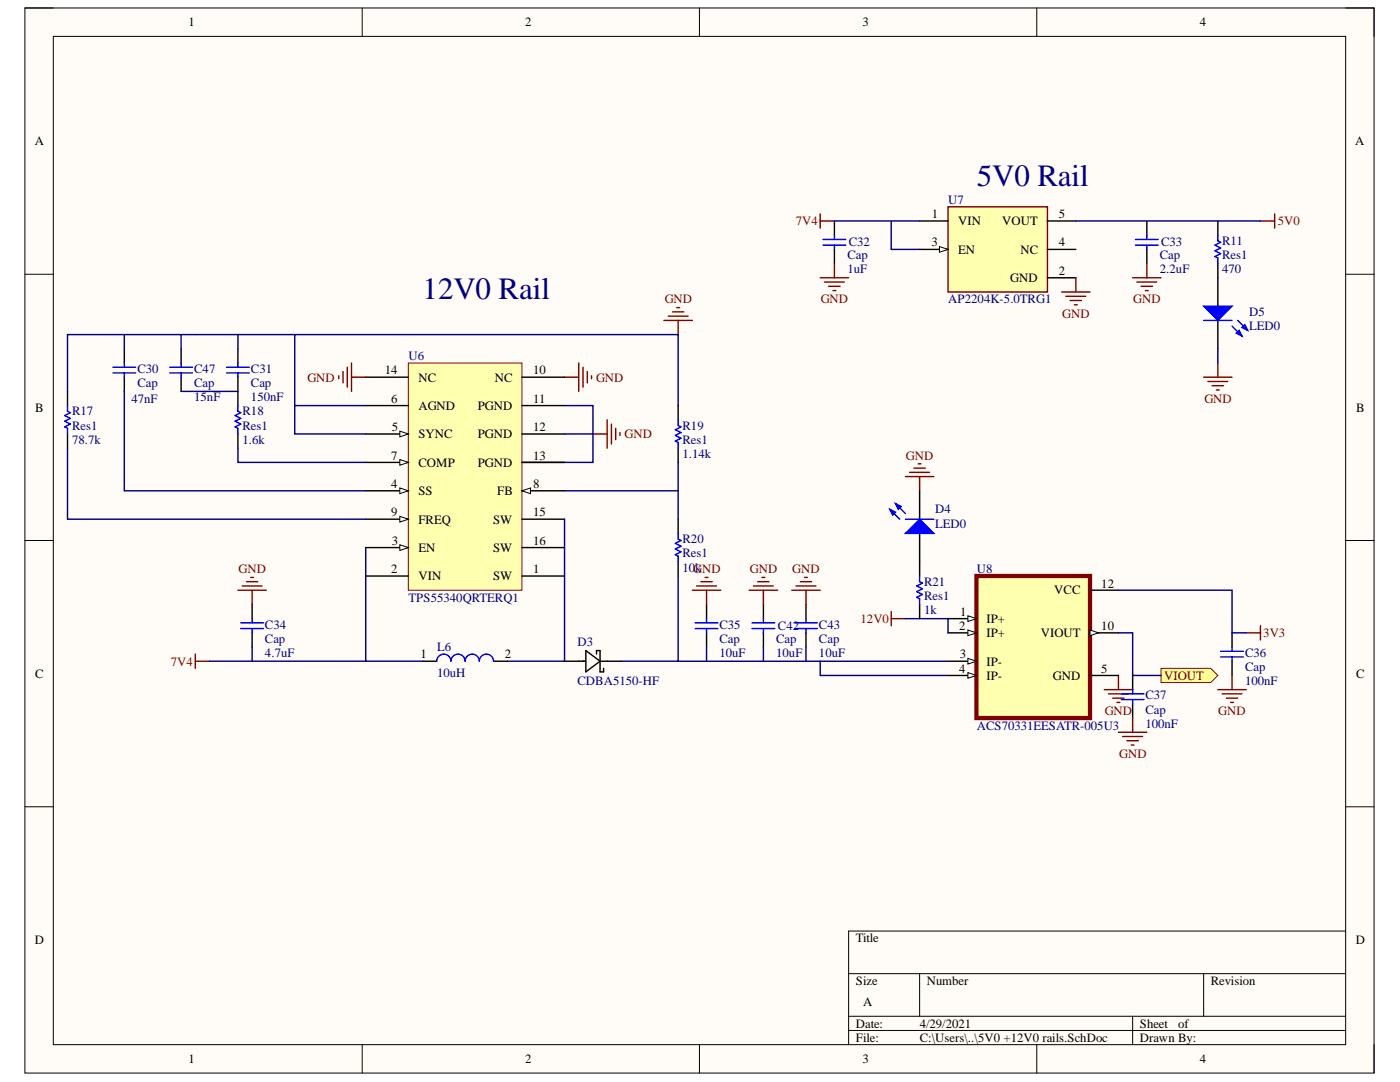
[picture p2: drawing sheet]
<svg xmlns="http://www.w3.org/2000/svg" width="279mm" height="216mm" viewBox="0 0 279 216" stroke-linecap="round" stroke-linejoin="round" font-family="sans-serif">
<path d="M5 1.6h269.2v212.5h-269.2z" fill-rule="evenodd" fill="#fffcf8"/>
<path d="M5 1.6h269.2v212.5h-269.2z" fill="none" stroke="#000" stroke-width=".2"/>
<path d="M10.6 7.3h258v201.2h-258z" fill-rule="evenodd" fill="#fffcf8"/>
<g fill="none" stroke="#000" stroke-width=".2">
<path d="M5 1.6h5.6M10.6 7.3h258v201.2h-258zM72.3 1.6v5.7M139.6 1.6v5.7M206.9 1.6v5.7M268.6 1.6h5.6v5.7M5 54.7h5.6M268.6 54.7h5.6M5 107.8h5.6M268.6 107.8h5.6M5 161h5.6M268.6 161h5.6"/>
<path d="M169.4 194.3h99.2M183.5 194.3v8.5M240.2 194.3v8.5M268.6 185.8h-99.2v22.7M72.3 208.5v5.6M139.6 208.5v5.6M169.4 202.8h99.2M169.4 205.6h99.2M206.9 208.5v5.6M226 202.8v5.7M274.2 208.5v5.6"/>
</g>
<g fill="none" stroke="#800000" stroke-width=".29">
<path d="M67.6 75v.5M68.5 74.1v2.3M69.3 73.3v4M70.2 75.3h2.8M70.2 72.4v5.7M112.7 75.3h2.8M115.5 72.4v5.7M116.4 73.3v4M117.2 74.1v2.3M118.1 75v.5M132.5 63.9h5.7M133.4 63.1h3.9"/>
<path d="M134.2 62.2h2.3M135.1 61.4h.5M135.3 63.9v2.9M118.3 86.6h2.9M121.2 83.8v5.6M122 84.6v4M122.9 85.5v2.2M123.7 86.3v.6M47.5 117.8h5.7M48.3 116.9h4M49.2 116.1h2.2M50 115.2h.6"/>
<path d="M50.3 117.8v2.8M138.2 117.8h5.6M139 116.9h4M139.9 116.1h2.2M140.7 115.2h.6M141 117.8v2.8M39 130.5v2.9M39 131.9h2.8M220.4 137.6h5.6M221.2 138.5h4M222.1 139.3h2.2M223.2 134.8v2.8"/>
<path d="M243 137.6h5.7M243.9 138.5h4M244.7 139.3h2.3M245.9 134.8v2.8M248.7 126.3h2.8M251.5 124.9v2.8M222.9 140.2h.6M223.2 146.1h5.7M224.1 147h3.9M224.9 147.8h2.3M225.8 148.7h.5M226 143.3v2.8"/>
<path d="M245.6 140.2h.6"/>
</g>
<g fill="none" stroke="#000" stroke-width=".29">
<path d="M13.5 78.1v2.8M24.8 69.6v2.8M24.8 75.3v2.8M47.5 69.6v2.8M47.5 75.3v5.6M13.5 86.6v2.8M47.5 86.6v2.8M135.3 80.9v2.9M135.3 89.4v2.9M135.3 103.6v2.8M135.3 112.1v2.8M50.3 120.6v2.8"/>
<path d="M50.3 126.3v2.8M141 120.6v2.8M141 126.3v2.8M226 134.8v2.8M245.9 126.3v2.8M245.9 131.9v2.9M226 140.4v2.9"/>
</g>
<g fill="none" stroke="#00f" stroke-width=".29">
<path d="M22.5 73.3h4.6M22.5 74.4h4.6M24.8 72.4v.9M24.8 74.4v.9M45.2 73.3h4.6M45.2 74.4h4.6M47.5 72.4v.9M47.5 74.4v.9M13.5 80.9v1.2l.5 .2-1.1 .6 1.1 .6-1.1 .6 1.1 .5-1.1 .6 .6 .3v1.1M47.5 80.9v1.2l.5 .2-1.1 .6 1.1 .6-1.1 .6 1.1 .5-1.1 .6 .6 .3v1.1M135.3 83.8v1.1l.6 .3-1.1 .6 1.1 .5-1.1 .6 1.1 .5-1.1 .6 .5 .3v1.1M135.3 106.4v1.2l.6 .2-1.1 .6 1.1 .6-1.1 .6 1.1 .5-1.1 .6 .5 .3v1.1"/>
<path d="M48 124.3h4.6M48 125.4h4.6M50.3 123.4v.9M50.3 125.4v.9M138.7 124.3h4.6M138.7 125.4h4.6M141 123.4v.9M141 125.4v.9M223.8 139.6h4.5M223.8 138.5h4.5M226 137.6v.9M226 139.6v.8"/>
<path d="M243.6 131.1h4.5M243.6 130h4.5M245.9 129.1v.9M245.9 131.1v.8"/>
</g>
<path d="M231.7 133.4h9.9l1.4 1.4-1.4 1.4h-9.9z" fill-rule="evenodd" fill="#ffff80"/>
<path d="M231.7 133.4h9.9l1.4 1.4-1.4 1.4h-9.9z" fill="none" stroke="#800000" stroke-width=".2"/>
<path d="M183.5 112.1v2.8M183.5 120.6v2.8" fill="none" stroke="#000" stroke-width=".29"/>
<path d="M183.5 114.9v1.2l.6 .3-1.1 .5 1.1 .6-1.1 .6 1.1 .5-1.1 .6 .5 .3v1.1" fill="none" stroke="#00f" stroke-width=".29"/>
<path d="M180.7 95.1h5.7M181.5 94.3h4M182.4 93.4h2.3M183.2 92.6h.6M183.5 95.1v2.8M177.9 122v2.9M177.9 123.4h2.8" fill="none" stroke="#800000" stroke-width=".29"/>
<path d="M189.2 41.3h19.8v17h-19.8z" fill-rule="evenodd" fill="#ffffb0"/>
<path d="M189.2 41.3h19.8v17h-19.8z" fill="none" stroke="#800000" stroke-width=".29"/>
<path d="M183.5 44.1h5.7M183.5 49.8h5.7" fill="none" stroke="#000" stroke-width=".29"/>
<path d="M187.5 49.2l1.7 .6-1.7 .5z" fill="#f8fcff"/>
<path d="M187.5 49.2l1.7 .6-1.7 .5z" fill="none" stroke="#000" stroke-width=".2"/>
<path d="M166.5 44.1v2.8M166.5 49.8v2.8M209 49.8h5.7M209 44.1h5.7M209 55.4h5.7M228.9 44.1v2.8M228.9 49.8v2.8M84.3 131.9h2.9M98.5 131.9h2.8" fill="none" stroke="#000" stroke-width=".29"/>
<g fill="none" stroke="#800000" stroke-width=".29">
<path d="M163.7 42.7v2.8M163.7 44.1h2.8M163.7 55.4h5.7M164.5 56.3h4M165.4 57.1h2.3M166.2 58h.6M166.5 52.6v2.8M211.9 58.3h5.6M212.7 59.1h4M213.6 60h2.2M214.7 55.4v2.9M226 55.4h5.7"/>
<path d="M226.9 56.3h4M227.7 57.1h2.3M228.6 58h.6M228.9 52.6v2.8M251.5 44.1h2.9M254.4 42.7v2.8M214.4 60.8h.6"/>
</g>
<path d="M164.3 47.8h4.5M164.3 48.9h4.5M166.5 46.9v.9M166.5 48.9v.9M226.6 47.8h4.5M226.6 48.9h4.5M228.9 46.9v.9M228.9 48.9v.9M87.2 131.9a1.42 1.42 0 0 1 1.4-1.4 1.42 1.42 0 0 1 1.4 1.4 1.42 1.42 0 0 1 1.4-1.4 1.42 1.42 0 0 1 1.4 1.4 1.42 1.42 0 0 1 1.4-1.4 1.42 1.42 0 0 1 1.5 1.4 1.42 1.42 0 0 1 1.4-1.4 1.42 1.42 0 0 1 1.4 1.4" fill="none" stroke="#00f" stroke-width=".29"/>
<path d="M194.9 114.9h22.6v28.4h-22.6z" fill-rule="evenodd" fill="#ffffb0"/>
<path d="M194.9 114.9h22.6v28.4h-22.6z" fill="none" stroke="#800000" stroke-width=".85"/>
<path d="M189.2 123.4h5.7" fill="none" stroke="#000" stroke-width=".29"/>
<path d="M193.2 122.9l1.7 .5-1.7 .6z" fill="#f8fcff"/>
<path d="M193.2 122.9l1.7 .5-1.7 .6z" fill="none" stroke="#000" stroke-width=".2"/>
<path d="M189.2 126.3h5.7" fill="none" stroke="#000" stroke-width=".29"/>
<path d="M193.2 125.7l1.7 .6-1.7 .5z" fill="#f8fcff"/>
<path d="M193.2 125.7l1.7 .6-1.7 .5z" fill="none" stroke="#000" stroke-width=".2"/>
<path d="M189.2 131.9h5.7" fill="none" stroke="#000" stroke-width=".29"/>
<path d="M193.2 131.4l1.7 .5-1.7 .6z" fill="#f8fcff"/>
<path d="M193.2 131.4l1.7 .5-1.7 .6z" fill="none" stroke="#000" stroke-width=".2"/>
<path d="M189.2 134.8h5.7" fill="none" stroke="#000" stroke-width=".29"/>
<path d="M193.2 134.2l1.7 .6-1.7 .5z" fill="#f8fcff"/>
<path d="M193.2 134.2l1.7 .6-1.7 .5z" fill="none" stroke="#000" stroke-width=".2"/>
<path d="M217.5 117.8h5.7M217.5 126.3h5.7" fill="none" stroke="#000" stroke-width=".29"/>
<path d="M217.5 125.7l1.7 .6-1.7 .5z" fill="#f8fcff"/>
<path d="M217.5 125.7l1.7 .6-1.7 .5z" fill="none" stroke="#000" stroke-width=".2"/>
<path d="M243 44.1v2.8M243 52.6v2.8M112.7 131.9h4.2M116.9 129.8l2.9 2.1-2.9 2.2zM119 130.5v-.7h.8v4.3h.7v-.7M119.8 131.9h4.2M152.4 120.6v2.8M152.4 126.3v2.8M160.9 120.6v2.8M160.9 126.3v2.8M217.5 134.8h5.7" fill="none" stroke="#000" stroke-width=".29"/>
<path d="M243 46.9v1.2l.6 .2-1.1 .6 1.1 .6-1.1 .5 1.1 .6-1.1 .6 .5 .3v1.1M150.1 124.3h4.5M150.1 125.4h4.5M152.4 123.4v.9M152.4 125.4v.9M158.6 124.3h4.5M158.6 125.4h4.5M160.9 123.4v.9M160.9 125.4v.9" fill="none" stroke="#00f" stroke-width=".29"/>
<g fill="none" stroke="#800000" stroke-width=".29">
<path d="M240.2 75.3h5.7M241.1 76.1h3.9M241.9 77h2.3M242.8 77.8h.5M243 72.4v2.9M149.5 117.8h5.7M150.4 116.9h3.9M151.2 116.1h2.3M152.1 115.2h.5M152.4 117.8v2.8M158 117.8h5.7M158.9 116.9h3.9"/>
<path d="M159.7 116.1h2.3M160.6 115.2h.5M160.9 117.8v2.8"/>
</g>
<path d="M81.5 72.4h22.7v45.4h-22.7z" fill-rule="evenodd" fill="#ffffb0"/>
<path d="M81.5 72.4h22.7v45.4h-22.7z" fill="none" stroke="#800000" stroke-width=".2"/>
<path d="M73 114.9h8.5M73 109.3h8.5M104.2 114.9h8.5" fill="none" stroke="#000" stroke-width=".29"/>
<path d="M79.8 108.7l1.7 .6-1.7 .5z" fill="#f8fcff"/>
<path d="M79.8 108.7l1.7 .6-1.7 .5z" fill="none" stroke="#000" stroke-width=".2"/>
<path d="M73 97.9h8.5" fill="none" stroke="#000" stroke-width=".29"/>
<path d="M79.8 97.4l1.7 .5-1.7 .6z" fill="#f8fcff"/>
<path d="M79.8 97.4l1.7 .5-1.7 .6z" fill="none" stroke="#000" stroke-width=".2"/>
<path d="M73 86.6h8.5" fill="none" stroke="#000" stroke-width=".29"/>
<path d="M79.8 86l1.7 .6-1.7 .6z" fill="#f8fcff"/>
<path d="M79.8 86l1.7 .6-1.7 .6z" fill="none" stroke="#000" stroke-width=".2"/>
<path d="M73 80.9h8.5M73 92.3h8.5" fill="none" stroke="#000" stroke-width=".29"/>
<path d="M79.8 91.7l1.7 .6-1.7 .5z" fill="#f8fcff"/>
<path d="M79.8 91.7l1.7 .6-1.7 .5z" fill="none" stroke="#000" stroke-width=".2"/>
<path d="M104.2 97.9h8.5" fill="none" stroke="#000" stroke-width=".29"/>
<path d="M104.2 97.9l1.7-.5v1.1z" fill="#f8fcff"/>
<path d="M104.2 97.9l1.7-.5v1.1z" fill="none" stroke="#000" stroke-width=".2"/>
<path d="M73 103.6h8.5" fill="none" stroke="#000" stroke-width=".29"/>
<path d="M79.8 103l1.7 .6-1.7 .6z" fill="#f8fcff"/>
<path d="M79.8 103l1.7 .6-1.7 .6z" fill="none" stroke="#000" stroke-width=".2"/>
<path d="M36.1 69.6v2.8M36.1 75.3v2.8M73 75.3h8.5M104.2 75.3h8.5M104.2 80.9h8.5M104.2 86.6h8.5M104.2 92.3h8.5M183.5 97.9v5.7M104.2 103.6h8.5M104.2 109.3h8.5M183.5 106.4v5.7" fill="none" stroke="#000" stroke-width=".29"/>
<g fill="none" stroke="#000080" stroke-width=".29">
<path d="M166.5 44.1h17M177.9 44.1v5.7h5.6M214.7 44.1h36.8M24.8 78.1v19.8h48.2M24.8 66.8v2.8M36.1 66.8v2.8M36.1 78.1h11.4M47.5 66.8v2.8M58.8 66.8h-45.3v11.3M243 69.6v2.8M13.5 89.4v14.2h59.5M47.5 89.4v2.9h25.5"/>
<path d="M58.8 80.9v5.7h14.2M73 80.9h-14.2v-14.1h76.5v14.1M112.7 80.9h5.6v5.7h-5.6M112.7 97.9h22.6M118.3 86.6v5.7h-5.6M135.3 92.3v11.3M73 109.3v22.6h11.3M112.7 103.6v28.3h-11.4M135.3 114.9v17h-11.3M223.2 117.8h22.7v8.5h2.8M41.8 131.9h31.2M50.3 129.1v2.8"/>
<path d="M135.3 131.9h28.4v2.9h25.5M141 129.1v2.8M152.4 129.1v2.8M160.9 129.1v2.8M163.7 131.9h25.5M180.7 123.4h8.5v2.9M223.2 126.3h2.8v8.5h5.7"/>
</g>
<path d="M33.9 73.3h4.5M33.9 74.4h4.5M36.1 72.4v.9M36.1 74.4v.9" fill="none" stroke="#00f" stroke-width=".29"/>
<path d="M180.7 106.4l2.8-2.8 2.9 2.8z" fill="#00f"/>
<path d="M177.6 101.6l2 2M178.7 100.5l2 2M180.7 106.4l2.8-2.8 2.9 2.8z" fill="none" stroke="#00f" stroke-width=".29"/>
<path d="M178.7 100.5l1.1 .6-.5 .5z" fill="#00f"/>
<path d="M178.7 100.5l1.1 .6-.5 .5z" fill="none" stroke="#00f" stroke-width=".29"/>
<path d="M177.6 101.6l1.1 .6-.6 .6z" fill="#00f"/>
<path d="M177.6 101.6l1.1 .6-.6 .6zM180.7 103.6h5.7" fill="none" stroke="#00f" stroke-width=".29"/>
<path d="M243 55.4v5.7M243 63.9v5.7" fill="none" stroke="#000" stroke-width=".29"/>
<path d="M240.2 61.1h5.7l-2.9 2.8z" fill="#00f"/>
<path d="M240.2 61.1h5.7l-2.9 2.8zM245.9 65.1l2 1.9M247 63.9l2 2" fill="none" stroke="#00f" stroke-width=".29"/>
<path d="M246.7 66.5l.6-.6 .6 1.1z" fill="#00f"/>
<path d="M246.7 66.5l.6-.6 .6 1.1z" fill="none" stroke="#00f" stroke-width=".29"/>
<path d="M247.9 65.3l.5-.5 .6 1.1z" fill="#00f"/>
<path d="M240.2 63.9h5.7M247.9 65.3l.5-.5 .6 1.1z" fill="none" stroke="#00f" stroke-width=".29"/>
<g font-size="6.2" fill="#000080">
<text x="194.9" y="37.1">5V0 Rail</text>
<text x="84.3" y="59.7">12V0 Rail</text>
</g>
<g font-size="2.5">
<text x="37.6" y="5.3">1</text>
<text x="104.8" y="5.3">2</text>
<text x="172.2" y="5.3">3</text>
<text x="239.4" y="5.3">4</text>
<text x="6.9" y="29">A</text>
<text x="270.5" y="29">A</text>
<text x="186" y="43.5">1</text>
<text x="191.2" y="44.9">VIN</text>
<text x="200" y="44.9">VOUT</text>
<text x="211.3" y="43.5">5</text>
<text x="185.9" y="49.1">3</text>
<text x="191.2" y="50.6">EN</text>
<text x="203.6" y="50.6">NC</text>
<text x="211.3" y="49.1">4</text>
<text x="201.6" y="56.3">GND</text>
<text x="211.3" y="54.8">2</text>
<text x="76.8" y="74.7">14</text>
<text x="83.5" y="76.1">NC</text>
<text x="98.7" y="76.1">NC</text>
<text x="106.4" y="74.7">10</text>
<text x="7" y="82.1">B</text>
<text x="78.1" y="80.4">6</text>
<text x="83.5" y="81.8">AGND</text>
<text x="95.3" y="81.8">PGND</text>
<text x="106.4" y="80.4">11</text>
<text x="270.6" y="82.1">B</text>
<text x="78.2" y="86">5</text>
<text x="83.5" y="87.5">SYNC</text>
<text x="95.3" y="87.5">PGND</text>
<text x="106.4" y="86">12</text>
<text x="78.1" y="91.7">7</text>
<text x="83.5" y="93.1">COMP</text>
<text x="95.3" y="93.1">PGND</text>
<text x="106.4" y="91.7">13</text>
<text x="78.1" y="97.4">4</text>
<text x="83.5" y="98.8">SS</text>
<text x="99.2" y="98.8">FB</text>
<text x="106.4" y="97.4">8</text>
<text x="78.1" y="103">9</text>
<text x="83.5" y="104.5">FREQ</text>
<text x="98.4" y="104.5">SW</text>
<text x="106.4" y="103">15</text>
<text x="78.2" y="108.7">3</text>
<text x="83.5" y="110.1">EN</text>
<text x="98.4" y="110.1">SW</text>
<text x="106.4" y="108.7">16</text>
<text x="78.1" y="114.4">2</text>
<text x="83.5" y="115.8">VIN</text>
<text x="98.4" y="115.8">SW</text>
<text x="106.4" y="114.4">1</text>
<text x="210.4" y="118.6">VCC</text>
<text x="219.8" y="117.2">12</text>
<text x="191.5" y="125.7">2</text>
<text x="191.6" y="122.9">1</text>
<text x="196.9" y="124.3">IP+</text>
<text x="219.8" y="125.7">10</text>
<text x="83.9" y="131.4">1</text>
<text x="100.8" y="131.4">2</text>
<text x="191.5" y="131.4">3</text>
<text x="196.9" y="127.1">IP+</text>
<text x="207.7" y="127.1">VIOUT</text>
<text x="7" y="135.3">C</text>
<text x="191.5" y="134.2">4</text>
<text x="196.9" y="132.8">IP-</text>
<text x="196.9" y="135.6">IP-</text>
<text x="210.1" y="135.6">GND</text>
<text x="219.8" y="134.2">5</text>
<text x="270.6" y="135.3">C</text>
<text x="6.9" y="188.4">D</text>
<text x="170.8" y="188">Title</text>
<text x="270.6" y="188.4">D</text>
<text x="170.8" y="196.6">Size</text>
<text x="184.9" y="196.6">Number</text>
<text x="241.6" y="196.6">Revision</text>
<text x="172.2" y="200.8">A</text>
<text x="170.8" y="205">Date:</text>
<text x="170.8" y="207.9">File:</text>
<text x="183.6" y="205">4/29/2021</text>
<text x="183.6" y="207.9">C:\Users\..\5V0 +12V0 rails.SchDoc</text>
<text x="227.5" y="205">Sheet</text>
<text x="227.5" y="207.9">Drawn By:</text>
<text x="235.1" y="205">of</text>
<text x="37.6" y="212.1">1</text>
<text x="104.8" y="212.1">2</text>
<text x="172.2" y="212.1">3</text>
<text x="239.4" y="212.1">4</text>
</g>
<g font-size="2.5" fill="#000080">
<text x="189.3" y="40.7">U7</text>
<text x="169.1" y="51.8">Cap</text>
<text x="169.4" y="49.1">C32</text>
<text x="231.5" y="51.8">Cap</text>
<text x="231.7" y="49.1">C33</text>
<text x="243.9" y="48.9">R11</text>
<text x="243.9" y="51.8">Res1</text>
<text x="169.1" y="54.6">1uF</text>
<text x="231.5" y="54.6">2.2uF</text>
<text x="243.9" y="54.6">470</text>
<text x="189.3" y="60.5">AP2204K-5.0TRG1</text>
<text x="249.3" y="63.1">D5</text>
<text x="249.3" y="65.9">LED0</text>
<text x="81.6" y="71.8">U6</text>
<text x="27.4" y="74.4">C30</text>
<text x="27.4" y="77.2">Cap</text>
<text x="38.7" y="74.4">C47</text>
<text x="38.7" y="77.2">Cap</text>
<text x="50.1" y="74.4">C31</text>
<text x="50.1" y="77.2">Cap</text>
<text x="14.4" y="82.9">R17</text>
<text x="26.2" y="80.4">47nF</text>
<text x="38.7" y="80.1">15nF</text>
<text x="48.4" y="82.9">R18</text>
<text x="50.1" y="80.1">150nF</text>
<text x="14.4" y="88.6">78.7k</text>
<text x="14.4" y="85.8">Res1</text>
<text x="48.4" y="88.6">1.6k</text>
<text x="48.4" y="85.8">Res1</text>
<text x="136.2" y="85.8">R19</text>
<text x="136.2" y="88.6">Res1</text>
<text x="136.2" y="91.4">1.14k</text>
<text x="186.6" y="102.4">D4</text>
<text x="186.6" y="105.3">LED0</text>
<text x="136.2" y="108.4">R20</text>
<text x="136.2" y="111.2">Res1</text>
<text x="136.2" y="114.1">10k</text>
<text x="184.4" y="116.9">R21</text>
<text x="184.4" y="119.8">Res1</text>
<text x="194.9" y="114.4">U8</text>
<text x="52.9" y="125.4">C34</text>
<text x="81.6" y="120">TPS55340QRTERQ1</text>
<text x="143.6" y="125.4">C35</text>
<text x="155.2" y="125.7">C42</text>
<text x="163.4" y="125.4">C43</text>
<text x="184.4" y="122.6">1k</text>
<text x="52.9" y="131.1">4.7uF</text>
<text x="52.9" y="128.2">Cap</text>
<text x="87.2" y="129.9">L6</text>
<text x="115.2" y="129">D3</text>
<text x="143.6" y="131.1">10uF</text>
<text x="143.6" y="128.2">Cap</text>
<text x="154.9" y="131.1">10uF</text>
<text x="154.9" y="128.2">Cap</text>
<text x="163.4" y="131.1">10uF</text>
<text x="163.4" y="128.2">Cap</text>
<text x="248.5" y="131.1">C36</text>
<text x="87.2" y="135.1">10uH</text>
<text x="115.2" y="136.6">CDBA5150-HF</text>
<text x="248.5" y="136.8">100nF</text>
<text x="248.5" y="133.9">Cap</text>
<text x="228.6" y="139.6">C37</text>
<text x="228.6" y="142.4">Cap</text>
<text x="194.9" y="145.6">ACS70331EESATR-005U3</text>
<text x="228.6" y="145.2">100nF</text>
</g>
<g font-size="2.5" fill="#800000">
<text x="158.8" y="44.9">7V4</text>
<text x="255" y="44.9">5V0</text>
<text x="132.7" y="60.5">GND</text>
<text x="163.8" y="60.5">GND</text>
<text x="212" y="63.4">GND</text>
<text x="226.1" y="60.5">GND</text>
<text x="61.3" y="76.1">GND</text>
<text x="118.9" y="76.1">GND</text>
<text x="240.4" y="80.4">GND</text>
<text x="124.6" y="87.5">GND</text>
<text x="180.8" y="91.7">GND</text>
<text x="47.6" y="114.4">GND</text>
<text x="138.3" y="114.4">GND</text>
<text x="149.7" y="114.4">GND</text>
<text x="158.1" y="114.4">GND</text>
<text x="171.7" y="124.3">12V0</text>
<text x="252.1" y="127.1">3V3</text>
<text x="34.1" y="132.8">7V4</text>
<text x="232.3" y="135.6">VIOUT</text>
<text x="220.5" y="142.7">GND</text>
<text x="243.1" y="142.7">GND</text>
<text x="223.3" y="151.2">GND</text>
</g>
</svg>
